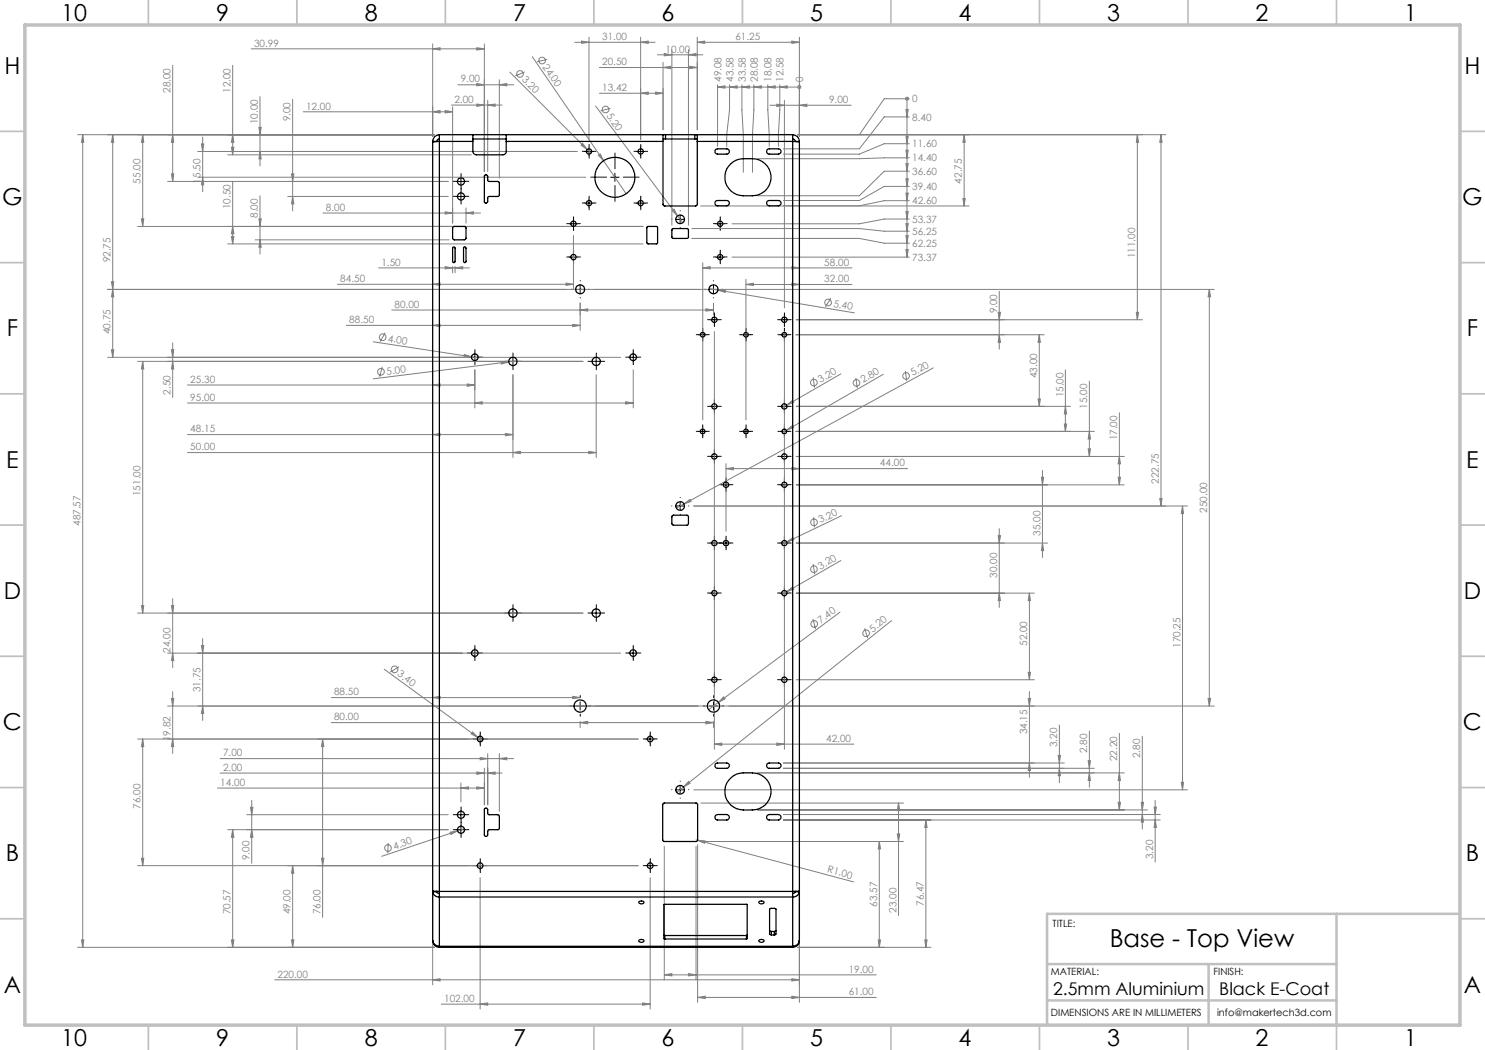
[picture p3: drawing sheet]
<svg xmlns="http://www.w3.org/2000/svg" width="297mm" height="210mm" viewBox="0 0 297 210" stroke-linecap="round" stroke-linejoin="round" font-family="sans-serif">
<g fill="none" stroke="#808080" stroke-width=".2">
<path d="M34.5 13.1v23.2M46.5 13.1v17.9M50.2 9.8h46.7M52 19.3v13.9M58.5 19.9v22.3M86.5 9.8l1.5-.2v.4zM86.5 8.8v18.5M91.6 17h11.1M95.4 16.7l1.5 .3-1.5 .2zM95.4 9.6l1.5 .2-1.5 .2zM96.9 8.8v25.5M99.9 17l1.5-.3v.5z"/>
<path d="M99.9 15.9v19.7M102 14.4l16.2 16.2M105 14.4l-2 .8M106.5 11.4l14.2 20.8M109.4 11.9l-2 .4M114.9 8.5h16.1M116.3 8.2l1.5 .3-1.5 .2zM117.8 7.4v20.5M119.9 18.7h12.7M119.9 13.5h19.6M128.1 18.7l1.5-.3v.5zM128.1 8.5l1.5-.3v.5z"/>
<path d="M128.1 7.4v20.5M131.1 18.4l1.5 .3-1.5 .2zM131.5 11h9.1M132.6 13.5l1.5-.2v.4zM132.6 12.5v13.5M132.9 10.7l1.5 .3-1.5 .2zM134.4 9.9v35.1M137.7 11l1.5-.3v.5zM137.7 9.9v35.1M137.9 13.3l1.6 .2-1.6 .2zM139.5 8.5l1.4-.3v.5zM139.5 8.5h20.4"/>
<path d="M139.5 7.4v18.6M143.5 17.4l1.5-.2v.4zM143.5 17.4h16.4M143.5 17v12.3M145.9 17.4l1.5-.2v.4zM145.9 17v5l-.6 4.9v2.4M148.4 17.4l1.5-.2v.4zM148.4 17v5l.3 4.9v7.6M150.8 17.4l1.5-.2v.4zM150.8 17v5l-.3 4.9v7.6M153.6 17.4l1.4-.2v.4zM153.6 17v5l.2 7.3"/>
<path d="M156 17.4l1.4-.2v.4zM156 17v5l-.3 7.3M158.4 8.2l1.5 .3-1.5 .2zM159.9 7.4v19.9M159.9 17.4h.1M181.4 19.7v31.7M181.4 19.7h.1M181.9 19.7h-5.1l-4.9 7.2M15.5 26.9h71.4M16.5 26.9v162.6M16.5 26.9l.3 1.6h-.5zM22.5 26.9v44.6"/>
<path d="M22.5 26.9l.3 1.6h-.5zM28.5 26.9l.3 1.6h-.5zM28.5 26.9v18.4M33.5 36.3h56.1M34.3 34.8h.4l-.2 1.5zM34.5 26.9l.2 1.6h-.4zM39.5 35.4h77.7M40.3 28.8h.4l-.2 1.5zM40.5 35.4l.2 1.6h-.4zM40.5 27.4v10.9M45.5 31h48.8M46.3 29.4h.5l-.3 1.6z"/>
<path d="M46.5 36.3v12.5M46.5 26.9l.3 1.6h-.5zM51.8 25.5h.4l-.2 1.4zM52 30.3l.2 1.5h-.4zM52 39.1v11.7M57.5 39.3h32.1M58.3 34.8h.5l-.3 1.5zM58.5 39.3l.3 1.5h-.5zM60.6 22.4h29.9M86.5 22.4l1.5-.3v.5zM89 22.1l1.5 .3-1.5 .2zM90.3 21h10.1"/>
<path d="M90.5 21.4v23.2M95.4 20.8l1.5 .2-1.5 .3zM97.5 21l1.5-.2v.5zM97.5 20v14.3M115.4 30.3h-75.9M116.5 28.7l.9 1.2-1.2-.9zM119.1 21.2l16.4 22M119.7 31l.4-.2 .6 1.4zM120.7 32.2l4.5 6.6M122.1 21.7l-2 .5M154 21.1h16.2M155.4 20.8l1.5 .3-1.5 .2z"/>
<path d="M156.9 20.1v41.5M159.9 21.1l1.5-.3v.5zM181.2 21.9h.4l-.2 1.5zM181.2 27.2h.4l-.2 1.5zM181.2 30h.4l-.2 1.6zM181.2 32.7h.4l-.2 1.5zM181.2 35.8h.4l-.2 1.5zM181.2 38.6h.4l-.2 1.5zM181.9 23.4h-5.1l-4.9 6.4h-15.2M181.9 28.7h-5.1l-4.9 2.1h-15.2M181.9 31.6l-10 .1h-20.4M181.9 34.2h-5.1l-4.9 4.9h-20.4"/>
<path d="M181.9 37.3h-5.1l-4.9 2.8h-15.2M192.6 39.7h.4l-.2 1.5zM192.8 26.9v14.3M192.8 26.9l.2 1.6h-.4zM227.5 26.9l.2 1.6h-.4zM227.5 26.9v37.1M232.2 26.9l.2 1.6h-.4zM232.2 26.9v74.3M233.2 26.9h-73.7M22.3 56.4h.5l-.3 1.5zM22.5 57.9l.3 1.5h-.5zM27.5 45.3h101.1"/>
<path d="M28.3 43.8h.5l-.3 1.5zM45.5 48.8h83.1M46.3 47.3h.5l-.3 1.5zM46.5 45.3l.3 1.5h-.5zM51 48h38.9M51.8 43.8h.4l-.2 1.5zM52 48l.2 1.5h-.4zM64.6 42.6h31.5M67.5 56.9h47.2M75.7 53.6h18.2M86.5 56.9l1.5-.3v.5zM89 53.3l1.5 .3-1.5 .2z"/>
<path d="M89 42.4l1.5 .2-1.5 .2zM90.5 53.3v1.3M91 53.6l1.5-.3v.5zM91 53.3v1.3M93.2 42.6l1.5-.2v.4zM93.2 41.6v3M113.2 56.6l1.5 .3-1.5 .2zM114.7 47.1v10.7M134.4 42.1l.4-.3 .7 1.4zM135.5 43.2l1.1 1.3M138.4 45.7h33.5l4.9 .5h5.1M138.4 47.7h33.5l4.9 .9h5.1"/>
<path d="M140.1 41.2h53.7M140.5 53.6l1.5-.3v.5zM140.5 52.6v31.4M140.5 53.6h29.9M141.8 57.7l1.8 .3M143.6 58h1.5l-.1 .5zM143.6 58l27.3 4.6M146.4 51.4h35.5M149.2 56.9l1.5-.3v.5zM149.2 55.9v28.1M149.2 56.9h21.2M158.4 56.6l1.5 .3-1.5 .2z"/>
<path d="M158.4 53.3l1.5 .3-1.5 .2zM166.2 59.6l-1.1 1.8M181.2 42.3h.4l-.2 1.5zM181.2 44.7h.4l-.2 1.5zM181.2 47.1h.4l-.2 1.5zM181.2 49.9h.4l-.2 1.5zM181.9 40.1h-5.1l-4.9 1.1h-15.2M181.9 43.8h-5.1l-4.9 1h-25.5M199.8 58.3v11.5M241.9 57.9l.2 1.5h-.5zM241.9 57.9v83.3M242.9 57.9h-221.4"/>
<path d="M21.5 71.5h102.6M22.3 69.9h.5l-.3 1.6zM27.5 72.3h89.1M28.5 72.3v50.3M28.5 72.3l.3 1.5h-.5zM34.3 69.9h.4l-.2 1.6zM34.5 72.3l.2 1.5h-.4zM34.5 68.6v10.9M37.5 77h57.5M69.3 65.1h46.7M74.6 68.4l19.7 3M76.4 73.4l-.5 1.9"/>
<path d="M77 66.6l-1 1.7M78.4 62h64.3M86.5 65.1l1.5-.2v.4zM86.5 77l1.5-.2v.4zM92.9 70.9l1.4 .5h-1.5zM93.5 76.8l1.5 .2-1.5 .2zM94.3 71.4l1.3 .2M95 74v7.6M100.2 72.3l1.5 .1-1.4 .4zM102.6 75v16.5M103.4 72.2l-28.8 3.6M114.5 64.9l1.5 .2-1.5 .2z"/>
<path d="M116 62l1.5-.2v.4zM116 60.6v5.5M119.2 75v16.5M126.6 74v7.6M141.2 61.8l1.5 .2-1.5 .2zM142.7 60.6v2.4M142.9 66.3v83.6M156.9 66.3v83.6M159.2 64h69.3M162.6 75.5l.3 2M168.2 74.8l-10.9 6.2M171.2 75.6l.3 2"/>
<path d="M176.7 74.9l-19.4 11.2M181.1 74.2l.2 2M186.7 73.6l-49.9 27.2M199.6 62.5h.5l-.3 1.5zM199.8 66.9l.3 1.6h-.5zM207.6 79.8h.5l-.2 1.5zM207.9 66.9l.2 1.6h-.5zM207.9 66.9v14.4M208.8 66.9h-49.6M213.1 74v12.3M217.9 76.2v15.1M227.3 62.5h.4l-.2 1.5z"/>
<path d="M37.5 80.6h89.1M37.5 86.9h65.1M37.5 90.5h81.7M86.5 86.9l1.5-.2v.5zM95 80.6l1.4-.2v.4zM101.1 86.7l1.5 .2-1.5 .3zM102.6 90.5l1.5-.2v.4zM117.8 90.3l1.4 .2-1.4 .2zM125.1 80.4l1.5 .2-1.5 .2zM145.2 93.7l1.5-.2v.5zM145.2 92.7v13.5M145.2 93.7h36.3"/>
<path d="M157.3 86.1l1.2-1 .2 .4zM157.3 86.1l-.8 .4M157.3 81l1.2-.9 .2 .4zM157.3 81l-.9 .6M158.4 93.5l1.5 .2-1.5 .3zM159.2 86.3h59.7M159.2 91.3h65.7M159.2 97h65.7M159.2 81.3h54.9M208.3 95.5h.4l-.2 1.5zM208.5 94.1v17.4M212.9 84.8h.4l-.2 1.5z"/>
<path d="M213.1 81.3l.2 1.5h-.4zM217.6 89.8h.5l-.2 1.5zM217.9 86.3l.2 1.5h-.5zM223.6 95.5h.5l-.2 1.5zM223.9 82.5v14.5M223.9 91.3l.2 1.5h-.5zM232 99.7h.4l-.2 1.5zM34.5 119.7v13.8M136.8 100.8l1.2-.9 .2 .4zM136.8 100.8l-1.5 .8M138.7 101.2h98.8M157.3 108.4l1.3-.9 .2 .4z"/>
<path d="M157.3 118.3l1.2-.9 .2 .4zM157.3 108.4l-.9 .5M157.3 118.3l-.9 .6M159.2 108.6h50.3M159.2 118.6h47.7M162.6 112.8l.3 2.1M162.7 103.4l.2 2.1M168.2 112.1l-10.9 6.2M168.3 103.1l-11 5.3M199.6 107.1h.5l-.3 1.5zM199.8 118.6l.3 1.5h-.5zM199.8 105.7v15.8"/>
<path d="M205.9 118.6v17.4M205.9 118.6l.2 1.5h-.5zM208.5 108.6l.2 1.5h-.4zM236.5 101.2v56.8M236.5 101.2l.2 1.5h-.4zM27.5 122.6h89.1M28.3 121.1h.5l-.3 1.5zM33.5 130.6h90.6M34.3 121.1h.4l-.2 1.5zM34.3 139.7h.4l-.2 1.5zM34.5 138.3v12.4M34.5 130.6l.2 1.5h-.4z"/>
<path d="M40.3 129.1h.4l-.2 1.5zM40.5 127.7v16.4M66.3 139.5h49.7M76.8 133.8l18.8 13.7M79.8 133.3l-1.8 1.1M86.5 139.5l1.5-.2v.4zM114.5 139.3l1.5 .2-1.5 .2zM144.7 139.4l.3 .4-1.3 .7zM159.2 136h47.7M162.6 123.8l.5 2M168 122.4l-24.3 18.1M172.9 125.7l.6 1.9"/>
<path d="M178.3 124.1l-41.6 33.3M205.6 139.7h.5l-.2 1.5zM205.6 134.5h.5l-.2 1.5zM205.9 138.3v17.2M241.6 139.7h.5l-.2 1.5zM27.5 147.8h100.1M28.5 147.8v25.3M28.5 147.8l.3 1.5h-.5zM33.5 141.2h209.4M34.5 147.8l.2 1.5h-.4zM40.5 141.2l.2 1.5h-.4zM43.5 157.6h53.4"/>
<path d="M44 154.6h56.4M44 151.7h58.7M64.5 147.8v35.7M64.5 147.8l.3 1.5h-.5zM66.3 144.5h76.4M92.2 157.6l1.5-.2v.4zM92.2 156.6v3.8M94.5 146.4l1.1 1.1-1.4-.7zM95.4 157.4l1.5 .2-1.5 .2zM95.4 154.4l1.5 .2-1.5 .3zM95.6 147.5l.9 .7M96 151.5l1.5 .2-1.5 .3z"/>
<path d="M96.9 153.6v7.4M97.5 154.6l1.5-.2v.5zM97.5 150.7v10.3M99.9 151.7l1.5-.2v.5zM99.9 150.7v11.6M116 144.5l1.5-.2v.5zM116 144.3v1.2M136.7 157.4l-1.3 1.1M137.7 156.3l.3 .4-1.3 .7zM138.7 158h98.8M141.2 144.3l1.5 .2-1.5 .3zM142.7 144.3v1.2"/>
<path d="M142.9 148.8l1.5-.2v.5zM142.9 148.8h27.9M143.7 140.5l-2 1.4M151.5 154.6h73.4M155.4 148.6l1.5 .2-1.5 .3zM156.7 153.7h62.2M156.7 152.6h56.2M205.9 152.6l.2 1.5h-.5zM211.6 151.1h.5l-.2 1.5zM211.9 145v11.6M211.9 153.7l.2 1.4h-.5zM217.6 152.1h.5l-.2 1.6z"/>
<path d="M217.9 154.6l.2 1.5h-.5zM217.9 146.2v11.3M223.9 146.7v15.3M223.9 154.6l.2 1.5h-.5zM228.5 147.2v18.6M236.3 156.4h.4l-.2 1.6zM27.5 173.1h100.1M28.3 171.7h.5l-.3 1.4zM45.5 165.9h44.1M46.5 165.9v23.6M46.5 165.9l.3 1.6h-.5zM49.4 162.9h40.2"/>
<path d="M50.1 161.5h.5l-.3 1.4zM50.3 165.9l.3 1.6h-.5zM50.3 160.1v12.5M58.5 173.1l.3 1.6h-.5zM58.5 173.1v16.4M64.3 171.7h.5l-.3 1.4zM77.6 168.6l-.1 2M86.5 179.2v17.8M90 166.4l1.5-.2-1.3 .7zM92.9 165.7l-16.6 5.6M96 175.5v26.3M130 175.5v26.3"/>
<path d="M132.9 169.3v26.7M139.2 167.9l.3 .2M139.2 169.3v26.7M139.5 168.1l1.5 .1-.1 .5zM139.5 168.1l31.2 8.3M139.5 168.9v31.6M140.2 168.3h40.5M140.2 160.6h40.5M151.5 162h78M156.7 162.9h75.4M156.7 164h75.4M159.9 179.2v21.3"/>
<path d="M175.9 168.3v21.2M175.9 168.3l.2 1.5h-.5zM179.5 166.8h.5l-.3 1.5zM179.7 160.6l.3 1.5h-.5zM179.7 160.6v22.5M185.2 164l.2 1.5h-.4zM185.2 164v25.5M223.6 160.5h.5l-.2 1.5zM228.2 160.5h.5l-.2 1.5zM228.5 162.9l.2 1.5h-.5zM230.8 161.4h.5l-.3 1.5zM231 164l.3 1.5h-.5z"/>
<path d="M231 160v12.4M15.5 189.5h71.4M16.3 188h.5l-.3 1.5zM46.3 188h.5l-.3 1.5zM54.9 196h105M58.3 188h.5l-.3 1.5zM86.5 196l1.5-.3v.5zM132.9 195l1.5-.3v.5zM132.9 195h42.4M137.7 194.7l1.5 .3-1.5 .2zM139.5 199.5l1.5-.3v.5zM139.5 199.5h35.8"/>
<path d="M158.4 195.7l1.5 .3-1.5 .2zM158.4 199.2l1.5 .3-1.5 .2zM159.5 189.5h26.7M175.6 188h.5l-.2 1.5zM185 188h.4l-.2 1.5zM88.3 200.8h41.7M96 200.8l1.5-.2v.4zM128.5 200.6l1.5 .2-1.5 .2z"/>
<circle cx="104" cy="14.8" r=".66"/>
<circle cx="108.4" cy="12.1" r=".67"/>
<circle cx="159.9" cy="17.4" r=".31"/>
<circle cx="181.4" cy="19.7" r=".31"/>
<circle cx="121.1" cy="21.9" r=".67"/>
<circle cx="76.2" cy="74.4" r=".67"/>
<circle cx="76.5" cy="67.4" r=".67"/>
<circle cx="162.8" cy="76.5" r=".66"/>
<circle cx="165.6" cy="60.5" r=".66"/>
<circle cx="171.3" cy="76.6" r=".67"/>
<circle cx="181.2" cy="75.2" r=".66"/>
<circle cx="162.8" cy="113.8" r=".67"/>
<circle cx="162.8" cy="104.5" r=".67"/>
<circle cx="78.9" cy="133.9" r=".66"/>
<circle cx="162.8" cy="124.8" r=".66"/>
<circle cx="173.2" cy="126.7" r=".66"/>
<circle cx="77.6" cy="169.6" r=".67"/>
</g>
<g fill="none" stroke="#000" stroke-width=".2" stroke-dasharray="15.2 1.3 1.3 1.3">
<path d="M91.4 39.3h-.7M91.4 36.3h-.7M92.2 38.4v-.7M92.2 35.4v-.7M92.2 37.1v.7M93 39.3h.8M93 36.3h.8M117 30.3h-.5M117.8 39.8v-.6M117.8 29.4v-.5M117.8 31.1v.5M118.7 30.3h.5"/>
<path d="M121.3 35.4h-3.1M123 33.8v-3.2M123 37.1v3.2M124.7 35.4h3.1M127.3 30.3h-.5M128.2 29.4v-.5M128.2 31.1v.5M128.2 39.8v-.6M129 30.3h.5M92.2 40.1v.7M113.9 44.7h-.6M113.9 51.4h-.6"/>
<path d="M114.4 57.9h-.1M114.7 43.9v-.5M114.7 45.6v.5M114.7 50.6v-.6M114.7 52.2v.6M115.5 44.7h.6M115.5 51.4h.6M116 56.2v-.1M116 59.5v.1M117 40.6h-.5M117.7 57.9h.1M117.8 41.4v.6"/>
<path d="M118.7 40.6h.5M127.3 40.6h-.5M128.2 41.4v.6M129 40.6h.5M134.4 43.9h-.1M136 42.2h.1M136 45.5v.1M137.7 43.9h.1M141 57.9h.1M142.7 56.2v-.1M142.7 59.5v.1M143.2 51.4h-.5"/>
<path d="M143.2 44.7h-.5M144 50.6v-.6M144 52.2v.6M144 43.9v-.5M144 45.6v.5M144.4 57.9h.1M144.9 51.4h.5M144.9 44.7h.5M94.1 71.4h-.6M95 70.6v-.7M95 72.3v.6M95.8 71.4h.7"/>
<path d="M101.8 72.3h-.9M102.6 71.4v-.8M102.6 73.1v.8M103.4 72.3h.9M118.4 72.3h-.8M119.3 71.4v-.8M119.3 73.1v.8M120.1 72.3h.8M125.8 71.4h-.7M126.6 70.6v-.7M126.6 72.3v.6M127.5 71.4h.6"/>
<path d="M139.7 66.9h-.5M140.5 66.1v-.5M140.5 67.8v.4M141.4 66.9h.4M142 63.9h-.5M142.9 63.1v-.5M142.9 64.8v.5M143.7 63.9h.5M148.4 66.9h-.5M149.2 66.1v-.5M149.2 67.8v.4M150 66.9h.5"/>
<path d="M156 66.9h-.4M156 63.9h-.5M156.9 66.1v-.5M156.9 67.8v.4M156.9 63.1v-.5M156.9 64.8v.5M157.7 66.9h.5M157.7 63.9h.5M136 99.5h.1M139.7 86.3h-.5M140.5 85.4v-.4M140.5 87.1v.5"/>
<path d="M141.4 86.3h.4M142 81.3h-.5M142 91.3h-.5M142.9 80.4v-.5M142.9 82.1v.5M142.9 90.4v-.5M142.9 92.1v.5M143.7 81.3h.5M143.7 91.3h.5M144.4 96.9h-.6M145.2 96.1v-.5M145.2 97.8v.5"/>
<path d="M146 96.9h.6M148.4 86.3h-.5M149.2 85.4v-.4M149.2 87.1v.5M150 86.3h.5M156 96.9h-.5M156 86.3h-.4M156 81.3h-.5M156 91.3h-.5M156.9 96.1v-.5M156.9 97.8v.5M156.9 85.4v-.4"/>
<path d="M156.9 87.1v.5M156.9 80.4v-.5M156.9 82.1v.5M156.9 90.4v-.5M156.9 92.1v.5M157.7 96.9h.5M157.7 86.3h.5M157.7 81.3h.5M157.7 91.3h.5M134.4 101.2h-.1M136 102.9h.1M137.7 101.2h.1"/>
<path d="M142 108.6h-.5M142 118.6h-.5M142.9 107.8v-.6M142.9 109.4v.6M142.9 117.8v-.6M142.9 119.4v.6M143.7 108.6h.5M143.7 118.6h.5M144.4 108.6h-.6M145.2 107.8v-.6M145.2 109.4v.6M146 108.6h.6"/>
<path d="M156 108.6h-.5M156 118.6h-.5M156.9 107.8v-.6M156.9 109.4v.6M156.9 117.8v-.6M156.9 119.4v.6M157.7 108.6h.5M157.7 118.6h.5M94.1 130.6h-.6M95 129.8v-.7M95 131.4v.7M95.8 130.6h.7"/>
<path d="M101.8 122.6h-.9M102.6 121.8v-.9M102.6 123.4v.9M103.4 122.6h.9M116 139.5v-.4M118.4 122.6h-.8M119.3 121.8v-.9M119.3 123.4v.9M120.1 122.6h.8M125.8 130.6h-.7M126.6 129.8v-.7M126.6 131.4v.7"/>
<path d="M127.5 130.6h.6M142 135.9h-.5M142.7 139.5v-.4M142.9 135.1v-.5M142.9 136.8v.5M143.7 135.9h.5M156 135.9h-.5M156.9 135.1v-.5M156.9 136.8v.5M157.7 135.9h.5M95.2 147.8h-.6M96 147v-.6"/>
<path d="M96 148.6v.6M96.9 147.8h.5M114.4 141.2h-.4M116 142.9v.4M117.7 141.2h.4M129.2 147.8h-.6M130 147v-.6M130 148.6v.6M130.9 147.8h.5M134.4 157.9h-.1M136 156.3v-.1M136 159.6h.1"/>
<path d="M137.7 157.9h.1M141 141.2h-.4M142.7 142.9v.4M144.4 141.2h.4M91.4 165.9h-.7M91.4 162.9h-.7M92.2 165.1v-.7M92.2 166.8v.7M92.2 162.1v-.7M92.2 163.8v.7M93 165.9h.8M93 162.9h.8"/>
<path d="M95.2 173.1h-.6M96 172.3v-.6M96 174v.5M96.9 173.1h.5M129.2 173.1h-.6M130 172.3v-.6M130 174v.5M130.9 173.1h.5"/>
</g>
<g fill="none" stroke="#000" stroke-width=".2">
<path d="M91.4 39.3h1.6M91.4 36.3h1.6M92.2 35.4v1.7M92.2 38.4v1.7M117 30.3h1.6M117.8 29.4v1.7M117.8 39.8v1.6M122.1 35.4h1.7M123 34.6v1.7M127.3 30.3h1.7M128.1 29.4v1.7M128.1 39.8v1.6"/>
<path d="M113.9 44.8h1.6M113.9 51.4h1.6M114.7 43.9v1.7M114.7 50.6v1.6M115.2 57.9h1.7M116 57v1.7M117 40.6h1.6M127.3 40.6h1.7M135.2 43.9h1.7M136 43v1.7M141.9 57.9h1.6M142.7 57v1.7"/>
<path d="M143.2 44.8h1.7M143.2 51.4h1.7M144 43.9v1.7M144 50.6v1.6M94.1 71.5h1.7M95 70.6v1.7M101.7 72.3h1.7M102.6 71.5v1.6M118.4 72.3h1.7M119.2 71.5v1.6M125.8 71.5h1.7M126.6 70.6v1.7"/>
<path d="M139.7 66.9h1.7M140.5 66.1v1.7M142 64h1.7M142.9 63.1v1.7M148.4 66.9h1.6M149.2 66.1v1.7M156 66.9h1.7M156 64h1.7M156.9 63.1v1.7M156.9 66.1v1.7M139.7 86.3h1.7M140.5 85.5v1.6"/>
<path d="M142 81.3h1.7M142 91.3h1.7M142.9 80.5v1.6M142.9 90.4v1.7M144.4 97h1.6M145.2 96.1v1.7M148.4 86.3h1.6M149.2 85.5v1.6M156 97h1.7M156 86.3h1.7M156 81.3h1.7M156 91.3h1.7"/>
<path d="M156.9 80.5v1.6M156.9 85.5v1.6M156.9 90.4v1.7M156.9 96.1v1.7M135.2 101.2h1.7M136 100.4v1.7M142 108.6h1.7M142 118.6h1.7M142.9 107.8v1.7M142.9 117.8v1.6M144.4 108.6h1.6M145.2 107.8v1.7"/>
<path d="M156 108.6h1.7M156 118.6h1.7M156.9 107.8v1.7M156.9 117.8v1.6M94.1 130.6h1.7M95 129.8v1.6M101.7 122.6h1.7M102.6 121.8v1.7M118.4 122.6h1.7M119.2 121.8v1.7M125.8 130.6h1.7M126.6 129.8v1.6"/>
<path d="M142 136h1.7M142.9 135.1v1.7M156 136h1.7M156.9 135.1v1.7M95.2 147.8h1.7M96 147v1.7M115.2 141.2h1.7M116 140.4v1.6M129.2 147.8h1.7M130 147v1.7M135.2 158h1.7M136 157.1v1.7"/>
<path d="M141.9 141.2h1.6M142.7 140.4v1.6M91.4 165.9h1.6M91.4 162.9h1.6M92.2 162.1v1.7M92.2 165.1v1.7M95.2 173.1h1.7M96 172.3v1.7M129.2 173.1h1.7M130 172.3v1.7"/>
</g>
<g fill="none" stroke="#c0c0c0" stroke-width=".35">
<path d="M29.7 0v5M59.4 0v5M89.1 0v5M118.8 0v5M148.5 0v5M178.2 0v5M207.9 0v5M237.6 0v5M267.3 0v5M0 26.3h5M292 26.3h5M0 52.5h5"/>
<path d="M292 52.5h5M0 78.8h5M292 78.8h5M0 105h5M5 105h.1M292 105h.1M292 105h5M0 131.3h5M292 131.3h5M0 157.5h5M292 157.5h5M0 183.8h5"/>
<path d="M292 183.8h5M29.7 205v5M59.4 205v5M89.1 205v5M118.8 205v5M148.5 205h.1M148.5 205v5M178.2 205v5M207.9 205v5M237.6 205v5M267.3 205v5"/>
</g>
<path d="M209.4 192.8h57.9M241.7 192.8v12.2M267.3 182.8v22.2M292 182.8h-82.6v22.2M209.4 200.1h57.9" fill="none" stroke="#c0c0c0" stroke-width=".5"/>
<path d="M5 5h287v200h-287z" fill="none" stroke="#c0c0c0" stroke-width=".7"/>
<g fill="#808080">
<path d="M119.7 31l.4-.2 .6 1.4z"/>
<path d="M134.4 42.1l.4-.3 .7 1.4z"/>
<path d="M116.5 28.7l.9 1.2-1.2-.9z"/>
<path d="M94.5 146.4l1.1 1.1-1.4-.7z"/>
<path d="M92.9 70.9l1.4 .5h-1.5z"/>
<path d="M100.2 72.3l1.5 .1-1.4 .4z"/>
<path d="M90 166.4l1.5-.2-1.3 .7z"/>
<path d="M157.3 108.4l1.3-.9 .2 .4z"/>
<path d="M136.8 100.8l1.2-.9 .2 .4z"/>
<path d="M157.3 86.1l1.2-1 .2 .4z"/>
<path d="M157.3 118.3l1.2-.9 .2 .4z"/>
<path d="M157.3 81l1.2-.9 .2 .4z"/>
<path d="M144.7 139.4l.3 .4-1.3 .7z"/>
<path d="M137.7 156.3l.3 .4-1.3 .7z"/>
<path d="M139.5 168.1l1.5 .1-.1 .5z"/>
<path d="M143.6 58h1.5l-.1 .5z"/>
<path d="M181.2 21.9h.4l-.2 1.5zM181.2 27.2h.4l-.2 1.5zM181.2 30h.4l-.2 1.6zM181.2 32.7h.4l-.2 1.5zM181.2 35.8h.4l-.2 1.5zM181.2 38.6h.4l-.2 1.5zM181.2 42.3h.4l-.2 1.5zM181.2 44.7h.4l-.2 1.5zM181.2 47.1h.4l-.2 1.5zM181.2 49.9h.4l-.2 1.5z"/>
<path d="M156 17.4l1.4-.2v.4zM153.6 17.4l1.4-.2v.4zM150.8 17.4l1.5-.2v.4zM148.4 17.4l1.5-.2v.4zM145.9 17.4l1.5-.2v.4zM143.5 17.4l1.5-.2v.4z"/>
<path d="M128.1 8.5l1.5-.3v.5zM116.3 8.2l1.5 .3-1.5 .2zM117.8 90.3l1.4 .2-1.4 .2zM102.6 90.5l1.5-.2v.4z"/>
<path d="M128.5 200.6l1.5 .2-1.5 .2zM96 200.8l1.5-.2v.4z"/>
<path d="M86.5 196l1.5-.3v.5zM158.4 195.7l1.5 .3-1.5 .2zM95.4 16.7l1.5 .3-1.5 .2zM99.9 17l1.5-.3v.5zM128.1 18.7l1.5-.3v.5zM131.1 18.4l1.5 .3-1.5 .2zM89 42.4l1.5 .2-1.5 .2zM93.2 42.6l1.5-.2v.4zM155.4 20.8l1.5 .3-1.5 .2zM159.9 21.1l1.5-.3v.5zM132.9 10.7l1.5 .3-1.5 .2zM137.7 11l1.5-.3v.5zM132.9 195l1.5-.3v.5zM137.7 194.7l1.5 .3-1.5 .2zM139.5 8.5l1.4-.3v.5zM158.4 8.2l1.5 .3-1.5 .2zM149.2 56.9l1.5-.3v.5zM158.4 56.6l1.5 .3-1.5 .2zM140.5 53.6l1.5-.3v.5zM158.4 53.3l1.5 .3-1.5 .2z"/>
<path d="M91 53.6l1.5-.3v.5zM89 53.3l1.5 .3-1.5 .2z"/>
<path d="M95.4 9.6l1.5 .2-1.5 .2zM86.5 9.8l1.5-.2v.4zM97.5 21l1.5-.2v.5zM95.4 20.8l1.5 .2-1.5 .3zM137.9 13.3l1.6 .2-1.6 .2zM132.6 13.5l1.5-.2v.4zM89 22.1l1.5 .3-1.5 .2zM86.5 22.4l1.5-.3v.5zM158.4 199.2l1.5 .3-1.5 .2zM139.5 199.5l1.5-.3v.5zM95.4 157.4l1.5 .2-1.5 .2zM92.2 157.6l1.5-.2v.4zM97.5 154.6l1.5-.2v.5zM95.4 154.4l1.5 .2-1.5 .3zM99.9 151.7l1.5-.2v.5zM96 151.5l1.5 .2-1.5 .3zM113.2 56.6l1.5 .3-1.5 .2zM86.5 56.9l1.5-.3v.5zM114.5 64.9l1.5 .2-1.5 .2zM86.5 65.1l1.5-.2v.4zM93.5 76.8l1.5 .2-1.5 .2zM86.5 77l1.5-.2v.4zM101.1 86.7l1.5 .2-1.5 .3zM86.5 86.9l1.5-.2v.5zM114.5 139.3l1.5 .2-1.5 .2zM86.5 139.5l1.5-.2v.4zM158.4 93.5l1.5 .2-1.5 .3zM145.2 93.7l1.5-.2v.5z"/>
<path d="M217.6 152.1h.5l-.2 1.6zM217.9 154.6l.2 1.5h-.5z"/>
<path d="M50.3 165.9l.3 1.6h-.5zM50.1 161.5h.5l-.3 1.4z"/>
<path d="M40.5 35.4l.2 1.6h-.4zM40.3 28.8h.4l-.2 1.5zM22.3 69.9h.5l-.3 1.6zM22.5 57.9l.3 1.5h-.5zM34.5 72.3l.2 1.5h-.4zM34.3 69.9h.4l-.2 1.6zM34.5 130.6l.2 1.5h-.4zM34.3 121.1h.4l-.2 1.5zM40.5 141.2l.2 1.5h-.4zM40.3 129.1h.4l-.2 1.5z"/>
<path d="M241.6 139.7h.5l-.2 1.5zM241.9 57.9l.2 1.5h-.5z"/>
<path d="M207.9 66.9l.2 1.6h-.5zM207.6 79.8h.5l-.2 1.5zM213.1 81.3l.2 1.5h-.4zM212.9 84.8h.4l-.2 1.5zM199.6 107.1h.5l-.3 1.5zM199.8 118.6l.3 1.5h-.5zM205.9 118.6l.2 1.5h-.5zM205.6 134.5h.5l-.2 1.5z"/>
<path d="M28.3 171.7h.5l-.3 1.4zM28.5 147.8l.3 1.5h-.5z"/>
<path d="M58.3 34.8h.5l-.3 1.5zM58.5 39.3l.3 1.5h-.5z"/>
<path d="M28.5 72.3l.3 1.5h-.5zM28.3 121.1h.5l-.3 1.5z"/>
<path d="M199.6 62.5h.5l-.3 1.5zM199.8 66.9l.3 1.6h-.5zM217.9 86.3l.2 1.5h-.5zM217.6 89.8h.5l-.2 1.5zM223.9 91.3l.2 1.5h-.5zM223.6 95.5h.5l-.2 1.5zM208.3 95.5h.4l-.2 1.5zM208.5 108.6l.2 1.5h-.4zM236.5 101.2l.2 1.5h-.4zM236.3 156.4h.4l-.2 1.6zM34.3 139.7h.4l-.2 1.5zM34.5 147.8l.2 1.5h-.4z"/>
<path d="M205.6 139.7h.5l-.2 1.5zM205.9 152.6l.2 1.5h-.5z"/>
<path d="M52 30.3l.2 1.5h-.4zM51.8 25.5h.4l-.2 1.4zM28.3 43.8h.5l-.3 1.5zM28.5 26.9l.3 1.6h-.5zM227.3 62.5h.4l-.2 1.5zM227.5 26.9l.2 1.6h-.4zM58.3 188h.5l-.3 1.5zM58.5 173.1l.3 1.6h-.5z"/>
<path d="M64.5 147.8l.3 1.5h-.5zM64.3 171.7h.5l-.3 1.4z"/>
<path d="M51.8 43.8h.4l-.2 1.5zM52 48l.2 1.5h-.4z"/>
<path d="M16.5 26.9l.3 1.6h-.5zM16.3 188h.5l-.3 1.5zM34.5 26.9l.2 1.6h-.4zM34.3 34.8h.4l-.2 1.5zM46.5 26.9l.3 1.6h-.5zM46.3 29.4h.5l-.3 1.6zM211.6 151.1h.5l-.2 1.5zM211.9 153.7l.2 1.4h-.5zM223.9 154.6l.2 1.5h-.5zM223.6 160.5h.5l-.2 1.5zM228.2 160.5h.5l-.2 1.5zM228.5 162.9l.2 1.5h-.5zM230.8 161.4h.5l-.3 1.5zM231 164l.3 1.5h-.5zM232.2 26.9l.2 1.6h-.4zM232 99.7h.4l-.2 1.5zM192.8 26.9l.2 1.6h-.4zM192.6 39.7h.4l-.2 1.5zM22.5 26.9l.3 1.6h-.5zM22.3 56.4h.5l-.3 1.5zM185.2 164l.2 1.5h-.4zM185 188h.4l-.2 1.5zM46.5 165.9l.3 1.6h-.5zM46.3 188h.5l-.3 1.5zM175.9 168.3l.2 1.5h-.5zM175.6 188h.5l-.2 1.5zM179.7 160.6l.3 1.5h-.5zM179.5 166.8h.5l-.3 1.5zM46.5 45.3l.3 1.5h-.5zM46.3 47.3h.5l-.3 1.5z"/>
<path d="M142.9 148.8l1.5-.2v.5zM155.4 148.6l1.5 .2-1.5 .3z"/>
<path d="M116 144.5l1.5-.2v.5zM141.2 144.3l1.5 .2-1.5 .3z"/>
<path d="M116 62l1.5-.2v.4zM141.2 61.8l1.5 .2-1.5 .2zM95 80.6l1.4-.2v.4zM125.1 80.4l1.5 .2-1.5 .2z"/>
</g>
<g fill="none" stroke="#000" stroke-width=".25">
<path d="M86.5 28.3v159.8a1.33 1.33 0 0 0 1.4 1.4M87.9 28.3l-1.4 .1M87.9 26.9v1.4M87.9 26.9a1.33 1.33 0 0 0-1.4 1.4M87.9 27.8l-.4 .1-.2 .4h-.8M87.9 28.3v150M87.9 26.9h44.7M87.9 28.3h6.7M94.6 28.3v2a.73 .73 0 0 0 .7 .7h5.3a.66 .66 0 0 0 .6-.7v-2M94.6 26.9v1.4M94.6 27.8h6.6M96.9 35.1l.4-.1 .2 .1v1l.2 .2h1.9l.3 .2-.1 2.6-.2 .2h-1.9l-.2 .2v.8a.34 .34 0 0 1-.3 .3 .34 .34 0 0 1-.3-.3z"/>
<path d="M101.2 26.9v1.4M101.2 28.3h31.4M132.6 26.9v1.4M132.6 28.3v12.6l.3 .3h6.3l.3-.3v-12.6M132.6 26.9h.5M132.6 27.8h.5M133.1 26.9h5.9M133.1 26.9v.9M133.1 27.8h5.9M139 26.9h.5M139 27.8h.5M139 26.9v.9"/>
<path d="M139.5 26.9v1.4M139.5 26.9h19M139.5 28.3h19M143.1 29.9l.4-.1h1.8a.53 .53 0 0 1 .6 .5 .53 .53 0 0 1-.6 .5h-1.8a.54 .54 0 0 1-.5-.3 .54 .54 0 0 1 .1-.6zM146.2 32.7a5.6 5.6 0 0 1 5-.9 3.7 3.7 0 0 1 3 4 3.7 3.7 0 0 1-3.7 3.3 5.3 5.3 0 0 1-4.3-.9 3.7 3.7 0 0 1 0-5.5zM153.5 29.9l.3-.1h1.9a.53 .53 0 0 1 .5 .5 .53 .53 0 0 1-.5 .5h-1.9a.54 .54 0 0 1-.5-.3 .54 .54 0 0 1 .2-.6zM158.5 26.9v1.4M158.5 28.3l1.4 .1M158.5 26.9a1.33 1.33 0 0 1 1.4 1.4M158.5 27.8l.4 .1 .1 .4h.9M158.5 28.3v150M159.9 28.3v159.8a1.33 1.33 0 0 1-1.4 1.4"/>
<path d="M90.6 49.5l.3-.1 .1 .1v2.8a.25 .25 0 0 1-.2 .2 .25 .25 0 0 1-.3-.2zM90.6 45.4l2.3-.1 .2 .1 .1 2.3-.1 .2-2.2 .1-.3-.1-.1-.2zM92.8 49.5l.2-.1 .2 .2v2.7a.25 .25 0 0 1-.2 .2 .25 .25 0 0 1-.3-.2zM129.4 45.4l.2-.1 1.9 .1v3.2l-.1 .2-2-.1zM134.5 45.7h3l.2 .2v1.6l-.2 .2h-3l-.1-.2v-1.6zM143.1 40.2l.4-.1h1.8a.53 .53 0 0 1 .6 .5 .53 .53 0 0 1-.6 .6h-1.8a.55 .55 0 0 1-.5-.4 .55 .55 0 0 1 .1-.6zM153.5 40.2l.3-.1h1.9a.53 .53 0 0 1 .5 .5 .53 .53 0 0 1-.5 .6h-1.9a.55 .55 0 0 1-.4-.4 .55 .55 0 0 1 .1-.6zM134.4 103.2l.2-.2h2.8l.3 .2v1.6l-.3 .2h-2.9l-.1-.2zM143.1 152.7l.4-.1h1.8a.53 .53 0 0 1 .6 .5 .53 .53 0 0 1-.6 .6h-1.8a.55 .55 0 0 1-.5-.4 .55 .55 0 0 1 .1-.6zM146.2 155.6a5.6 5.6 0 0 1 5-1 3.7 3.7 0 0 1 3 4 3.7 3.7 0 0 1-3.7 3.4 5.3 5.3 0 0 1-4.3-1 3.7 3.7 0 0 1 0-5.4zM153.5 152.7l.3-.1h1.9a.53 .53 0 0 1 .5 .5 .53 .53 0 0 1-.5 .6h-1.9a.55 .55 0 0 1-.4-.4 .55 .55 0 0 1 .1-.6zM86.5 178.2l1.4 .1"/>
<path d="M87.3 178.4h-.8a1.23 1.23 0 0 0 1.4 1M87.3 178.4l.2 .2 .4 .1M87.3 178.3v.1M87.9 178.3v1.1M87.9 179.4v9.9M87.9 178.3h70.6M87.9 179.4h70.6M96.9 161.7l.4-.1 .2 .2v1l.2 .1h1.8l.4 .3-.1 2.6-.1 .1-2 .1-.2 .1v.9a.34 .34 0 0 1-.3 .3 .34 .34 0 0 1-.3-.3zM132.6 160.8l.2-.2h6.5l.2 .2v7.2l-.1 .2-6.5 .1-.3-.2zM143.1 163.1l.4-.2h1.8a.55 .55 0 0 1 .6 .6 .55 .55 0 0 1-.6 .5h-1.8a.55 .55 0 0 1-.5-.3 .55 .55 0 0 1 .1-.6zM153.5 163.1l.3-.2h1.9a.55 .55 0 0 1 .5 .6 .55 .55 0 0 1-.5 .5h-1.9a.55 .55 0 0 1-.4-.3 .55 .55 0 0 1 .1-.6zM158.5 178.3v1.1"/>
<path d="M158.5 179.4v9.9M159 178.4h.9a1.23 1.23 0 0 1-1.4 1M159 178.4l-.1 .2-.4 .1M159 178.3v.1M159.9 178.2l-1.4 .1M86.5 188.1a1.28 1.28 0 0 0 1.4 1.2M87.9 189.3v.2M87.9 189.3h70.6M87.9 189.5h70.6M127.8 180.4a.57 .57 0 0 1 1 .2 .56 .56 0 0 1-.6 .2 .56 .56 0 0 1-.4-.4zM127.8 188.1a.56 .56 0 0 1 .5-.2 .56 .56 0 0 1 .5 .4l-.7 .1-.3-.1zM132.8 187l.2 .1"/>
<path d="M133 187.8l-.2-.1v-6.8h16.6v6.9h-.1M133 187.8h16.3M133 187.1v.7M133 187.1h16.3M149.3 187.1v.7M149.4 187l-.1 .1M151.8 180.4a.58 .58 0 0 1 1 .2 .54 .54 0 0 1-.6 .2 .54 .54 0 0 1-.4-.4zM151.8 188.1l.5-.2 .3 .1 .2 .2a.6 .6 0 0 1-1 0zM153.9 186.1l.4 .2M154.3 187l-.4-.2v-5l.2-.1 1.1 .1v5.1l-.3 .1M154.3 187h.6M154.3 186.3v.7"/>
<path d="M154.3 186.3h.6M154.9 186.3v.7M155.2 186.1l-.3 .2M158.5 189.3v.2M159.9 188.1a1.28 1.28 0 0 1-1.4 1.2"/>
<circle cx="92.2" cy="39.3" r=".72"/>
<circle cx="92.2" cy="36.3" r=".73"/>
<circle cx="117.8" cy="30.3" r=".54"/>
<circle cx="123" cy="35.4" r="4"/>
<circle cx="128.1" cy="30.3" r=".54"/>
<circle cx="114.7" cy="51.4" r=".53"/>
<circle cx="114.7" cy="44.8" r=".53"/>
<circle cx="116" cy="57.9" r=".89"/>
<circle cx="117.8" cy="40.6" r=".54"/>
<circle cx="128.1" cy="40.6" r=".54"/>
<circle cx="136" cy="43.9" r=".87"/>
<circle cx="142.7" cy="57.9" r=".9"/>
<circle cx="144" cy="44.8" r=".53"/>
<circle cx="144" cy="51.4" r=".53"/>
<circle cx="95" cy="71.4" r=".67"/>
<circle cx="102.6" cy="72.3" r=".84"/>
<circle cx="119.3" cy="72.3" r=".82"/>
<circle cx="126.6" cy="71.4" r=".67"/>
<circle cx="140.5" cy="66.9" r=".47"/>
<circle cx="142.9" cy="63.9" r=".53"/>
<circle cx="149.2" cy="66.9" r=".46"/>
<circle cx="156.9" cy="63.9" r=".54"/>
<circle cx="156.9" cy="66.9" r=".47"/>
<circle cx="140.5" cy="86.3" r=".47"/>
<circle cx="142.9" cy="81.3" r=".52"/>
<circle cx="142.9" cy="91.3" r=".53"/>
<circle cx="145.2" cy="96.9" r=".53"/>
<circle cx="149.2" cy="86.3" r=".46"/>
<circle cx="156.8" cy="96.9" r=".53"/>
<circle cx="156.8" cy="81.3" r=".53"/>
<circle cx="156.9" cy="91.3" r=".54"/>
<circle cx="156.9" cy="86.3" r=".47"/>
<circle cx="136" cy="101.2" r=".88"/>
<circle cx="142.9" cy="108.6" r=".52"/>
<circle cx="142.9" cy="118.6" r=".53"/>
<circle cx="145.2" cy="108.6" r=".53"/>
<circle cx="156.8" cy="108.6" r=".53"/>
<circle cx="156.9" cy="118.6" r=".54"/>
<circle cx="95" cy="130.6" r=".67"/>
<circle cx="102.6" cy="122.6" r=".84"/>
<circle cx="119.3" cy="122.6" r=".83"/>
<circle cx="126.6" cy="130.6" r=".67"/>
<circle cx="142.9" cy="136" r=".53"/>
<circle cx="156.9" cy="135.9" r=".54"/>
<circle cx="96" cy="147.8" r=".56"/>
<circle cx="116" cy="141.2" r="1.23"/>
<circle cx="130" cy="147.8" r=".56"/>
<circle cx="136" cy="158" r=".87"/>
<circle cx="142.7" cy="141.2" r="1.23"/>
<circle cx="92.2" cy="165.9" r=".72"/>
<circle cx="92.2" cy="162.9" r=".72"/>
<circle cx="96" cy="173.1" r=".56"/>
<circle cx="130" cy="173.1" r=".56"/>
</g>
<text font-size="4.9" x="221.9" y="189.4">Base - Top View</text>
<g font-size="4.7">
<text x="12.2" y="4.2">10</text>
<text x="43.2" y="4.2">9</text>
<text x="72.9" y="4.2">8</text>
<text x="102.6" y="4.2">7</text>
<text x="132.3" y="4.2">6</text>
<text x="162" y="4.2">5</text>
<text x="191.7" y="4.2">4</text>
<text x="221.4" y="4.2">3</text>
<text x="251.1" y="4.2">2</text>
<text x="280.8" y="4.2">1</text>
<text x=".9" y="14.8">H</text>
<text x="292.9" y="14.8">H</text>
<text x=".5" y="41">G</text>
<text x="292.4" y="41">G</text>
<text x="1.4" y="67.3">F</text>
<text x="293.4" y="67.3">F</text>
<text x="1.2" y="93.5">E</text>
<text x="293.2" y="93.5">E</text>
<text x=".8" y="119.8">D</text>
<text x="292.8" y="119.8">D</text>
<text x=".6" y="146">C</text>
<text x="292.6" y="146">C</text>
<text x="1.2" y="172.3">B</text>
<text x="293.2" y="172.3">B</text>
<text x=".8" y="198.5">A</text>
<text x="292.8" y="198.5">A</text>
<text x="12.2" y="209.2">10</text>
<text x="43.2" y="209.2">9</text>
<text x="72.9" y="209.2">8</text>
<text x="102.6" y="209.2">7</text>
<text x="132.3" y="209.2">6</text>
<text x="162" y="209.2">5</text>
<text x="191.7" y="209.2">4</text>
<text x="221.4" y="209.2">3</text>
<text x="251.1" y="209.2">2</text>
<text x="280.8" y="209.2">1</text>
</g>
<g font-size="3.5">
<text x="210.6" y="199.1">2.5mm Aluminium</text>
<text x="243.9" y="199.1">Black E-Coat</text>
</g>
<g font-size="2" fill="#808080">
<text x="50.8" y="9.3">30.99</text>
<text x="120.4" y="8">31.00</text>
<text x="133.1" y="10.5">10.00</text>
<text x="147.1" y="8">61.25</text>
<text x="92.1" y="16.5">9.00</text>
<text x="104.3" y="16.1" transform="rotate(45 104.3 16.1)">3.20</text>
<text x="108.5" y="13.4" transform="rotate(56 108.5 13.4)">24.00</text>
<text x="120.4" y="13">20.50</text>
<text x="144.3" y="16.4" transform="rotate(-90 144.3 16.4)">49.08</text>
<text x="146.7" y="16.4" transform="rotate(-90 146.7 16.4)">43.58</text>
<text x="149.2" y="16.4" transform="rotate(-90 149.2 16.4)">33.58</text>
<text x="151.6" y="16.4" transform="rotate(-90 151.6 16.4)">28.08</text>
<text x="154.3" y="16.4" transform="rotate(-90 154.3 16.4)">18.08</text>
<text x="156.7" y="16.4" transform="rotate(-90 156.7 16.4)">12.58</text>
<text x="160.6" y="16.4" transform="rotate(-90 160.6 16.4)">0</text>
<text x="34.1" y="18.6" transform="rotate(-90 34.1 18.6)">28.00</text>
<text x="46.1" y="18.6" transform="rotate(-90 46.1 18.6)">12.00</text>
<text x="61.2" y="21.9">12.00</text>
<text x="90.9" y="20.6">2.00</text>
<text x="120.4" y="18.2">13.42</text>
<text x="121.2" y="23.2" transform="rotate(53 121.2 23.2)">5.20</text>
<text x="165.8" y="20.6">9.00</text>
<text x="182.4" y="20.5">0</text>
<text x="51.6" y="24.8" transform="rotate(-90 51.6 24.8)">10.00</text>
<text x="58.1" y="24.3" transform="rotate(-90 58.1 24.3)">9.00</text>
<text x="182.4" y="24.1">8.40</text>
<text x="182.4" y="29.5">11.60</text>
<text x="182.4" y="32.3">14.40</text>
<text x="182.4" y="35">36.60</text>
<text x="28.1" y="36.7" transform="rotate(-90 28.1 36.7)">55.00</text>
<text x="40.1" y="36.7" transform="rotate(-90 40.1 36.7)">15.50</text>
<text x="46.1" y="41.8" transform="rotate(-90 46.1 41.8)">10.50</text>
<text x="182.4" y="38">39.40</text>
<text x="182.4" y="40.9">42.60</text>
<text x="192.4" y="36.7" transform="rotate(-90 192.4 36.7)">42.75</text>
<text x="51.6" y="43.6" transform="rotate(-90 51.6 43.6)">8.00</text>
<text x="65.2" y="42.1">8.00</text>
<text x="182.4" y="44.6">53.37</text>
<text x="182.4" y="47">56.25</text>
<text x="22.1" y="52.5" transform="rotate(-90 22.1 52.5)">92.75</text>
<text x="76.3" y="53.1">1.50</text>
<text x="164.9" y="53.1">58.00</text>
<text x="182.4" y="49.4">62.25</text>
<text x="182.4" y="52.2">73.37</text>
<text x="227.1" y="51.7" transform="rotate(-90 227.1 51.7)">111.00</text>
<text x="68.1" y="56.4">84.50</text>
<text x="164.9" y="56.4">32.00</text>
<text x="69.9" y="64.6">88.50</text>
<text x="78.9" y="61.5">80.00</text>
<text x="166.6" y="61.4" transform="rotate(10 166.6 61.4)">5.40</text>
<text x="199.4" y="62.7" transform="rotate(-90 199.4 62.7)">9.00</text>
<text x="22.1" y="66.8" transform="rotate(-90 22.1 66.8)">40.75</text>
<text x="77.5" y="68.3" transform="rotate(9 77.5 68.3)">4.00</text>
<text x="38.1" y="76.6">25.30</text>
<text x="77.4" y="74.9" transform="rotate(-7 77.4 74.9)">5.00</text>
<text x="164.1" y="76.6" transform="rotate(-30 164.1 76.6)">3.20</text>
<text x="172.6" y="76.6" transform="rotate(-30 172.6 76.6)">2.80</text>
<text x="182.5" y="75.3" transform="rotate(-29 182.5 75.3)">5.20</text>
<text x="207.4" y="75.7" transform="rotate(-90 207.4 75.7)">43.00</text>
<text x="34.1" y="78.9" transform="rotate(-90 34.1 78.9)">2.50</text>
<text x="38.1" y="80.1">95.00</text>
<text x="212.7" y="79.5" transform="rotate(-90 212.7 79.5)">15.00</text>
<text x="217.4" y="81.7" transform="rotate(-90 217.4 81.7)">15.00</text>
<text x="38.1" y="86.5">48.15</text>
<text x="223.4" y="88.1" transform="rotate(-90 223.4 88.1)">17.00</text>
<text x="38.1" y="90.1">50.00</text>
<text x="176" y="93.3">44.00</text>
<text x="28.1" y="99.2" transform="rotate(-90 28.1 99.2)">151.00</text>
<text x="231.8" y="96.8" transform="rotate(-90 231.8 96.8)">222.75</text>
<text x="16.1" y="105.2" transform="rotate(-90 16.1 105.2)">487.57</text>
<text x="164.1" y="104.6" transform="rotate(-26 164.1 104.6)">3.20</text>
<text x="208.1" y="107.1" transform="rotate(-90 208.1 107.1)">35.00</text>
<text x="241.4" y="102.6" transform="rotate(-90 241.4 102.6)">250.00</text>
<text x="164.1" y="113.9" transform="rotate(-30 164.1 113.9)">3.20</text>
<text x="199.4" y="115.5" transform="rotate(-90 199.4 115.5)">30.00</text>
<text x="164.2" y="124.7" transform="rotate(-37 164.2 124.7)">7.40</text>
<text x="34.1" y="130.5" transform="rotate(-90 34.1 130.5)">24.00</text>
<text x="174.6" y="126.5" transform="rotate(-39 174.6 126.5)">5.20</text>
<text x="205.4" y="129.2" transform="rotate(-90 205.4 129.2)">52.00</text>
<text x="236.1" y="129.6" transform="rotate(-90 236.1 129.6)">170.25</text>
<text x="79.4" y="135.1" transform="rotate(36 79.4 135.1)">3.40</text>
<text x="40.1" y="138.4" transform="rotate(-90 40.1 138.4)">31.75</text>
<text x="66.8" y="139.1">88.50</text>
<text x="34.1" y="148.2" transform="rotate(-90 34.1 148.2)">19.82</text>
<text x="66.8" y="144.1">80.00</text>
<text x="165.2" y="148.4">42.00</text>
<text x="205.4" y="146.9" transform="rotate(-90 205.4 146.9)">34.15</text>
<text x="211.4" y="149.4" transform="rotate(-90 211.4 149.4)">3.20</text>
<text x="44.6" y="154.2">2.00</text>
<text x="44.6" y="151.3">7.00</text>
<text x="217.4" y="150.6" transform="rotate(-90 217.4 150.6)">2.80</text>
<text x="223.4" y="152.2" transform="rotate(-90 223.4 152.2)">22.20</text>
<text x="228.1" y="151.7" transform="rotate(-90 228.1 151.7)">2.80</text>
<text x="28.1" y="161.7" transform="rotate(-90 28.1 161.7)">76.00</text>
<text x="44.1" y="157.1">14.00</text>
<text x="49.9" y="172.1" transform="rotate(-90 49.9 172.1)">9.00</text>
<text x="78.9" y="169.9" transform="rotate(-19 78.9 169.9)">4.30</text>
<text x="230.6" y="171.9" transform="rotate(-90 230.6 171.9)">3.20</text>
<text x="165.4" y="174.5" transform="rotate(15 165.4 174.5)">R1.00</text>
<text x="46.1" y="182.9" transform="rotate(-90 46.1 182.9)">70.57</text>
<text x="58.1" y="182.9" transform="rotate(-90 58.1 182.9)">49.00</text>
<text x="64.1" y="182.9" transform="rotate(-90 64.1 182.9)">76.00</text>
<text x="175.4" y="181.4" transform="rotate(-90 175.4 181.4)">63.57</text>
<text x="179.3" y="182.5" transform="rotate(-90 179.3 182.5)">23.00</text>
<text x="184.8" y="181.2" transform="rotate(-90 184.8 181.2)">76.47</text>
<text x="55.5" y="195.5">220.00</text>
<text x="169.7" y="194.5">19.00</text>
<text x="88.8" y="200.4">102.00</text>
<text x="169.7" y="199">61.00</text>
</g>
<g font-size="2">
<text x="210.5" y="185.4">TITLE:</text>
<text x="210.2" y="195">MATERIAL:</text>
<text x="242.7" y="195">FINISH:</text>
<text x="210.2" y="203.2">DIMENSIONS ARE IN MILLIMETERS</text>
<text x="243.4" y="203.2">info@makertech3d.com</text>
</g>
</svg>
